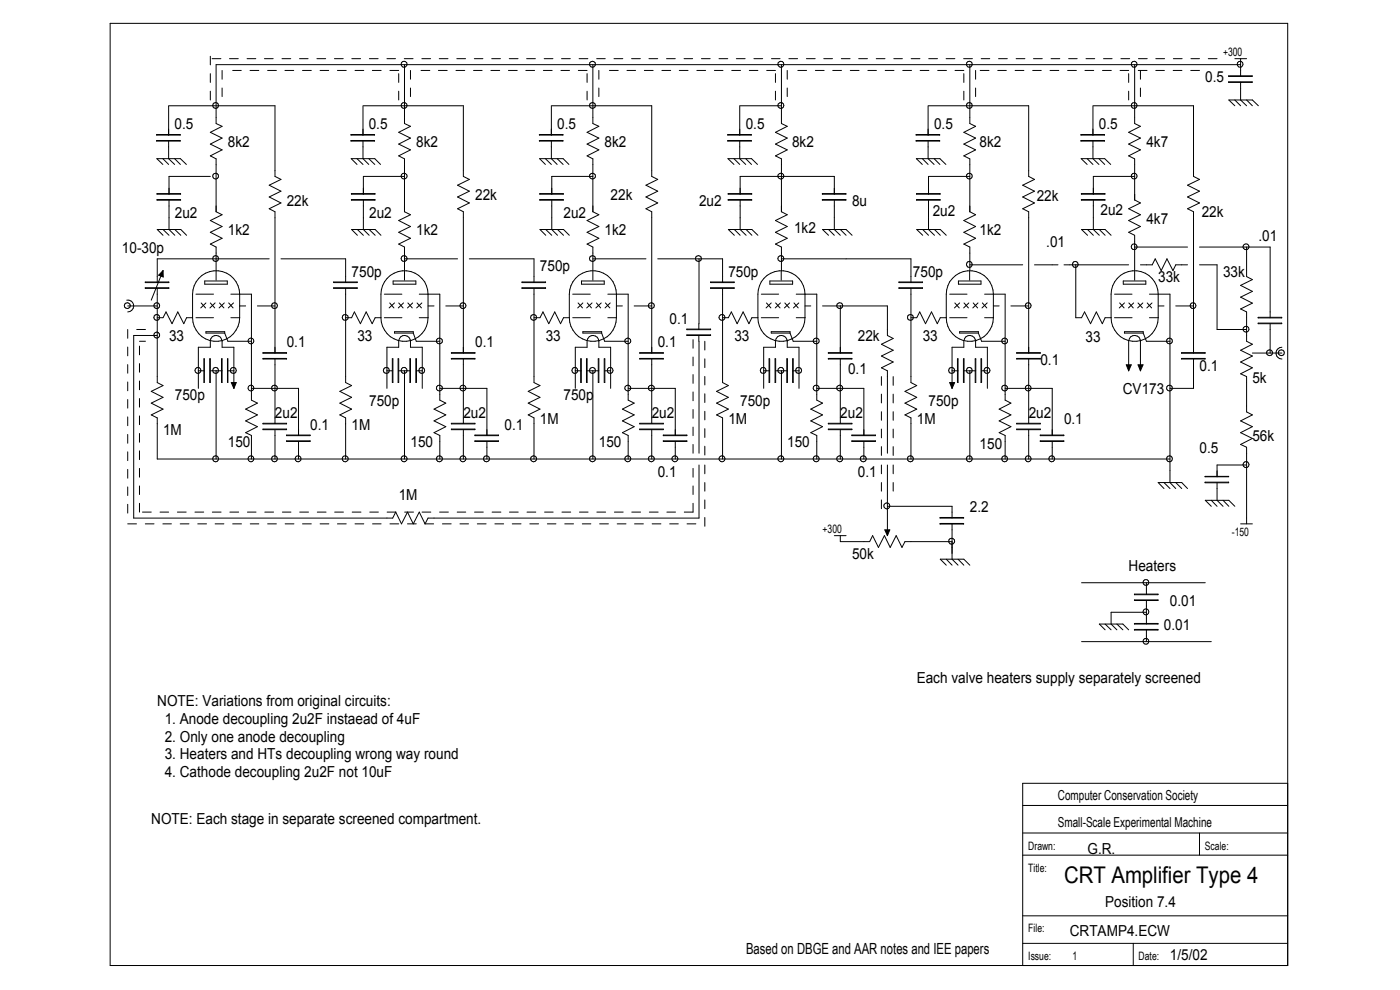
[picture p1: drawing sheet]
<svg xmlns="http://www.w3.org/2000/svg" width="297mm" height="210mm" viewBox="0 0 297 210" stroke-linecap="round" stroke-linejoin="round" font-family="sans-serif">
<g fill="none" stroke="#000" stroke-width=".21">
<path d="M23.4 5h249.8v199.8h-249.8zM44.6 11.9v1.9M44.6 15.6v1.9M44.6 19.3v1.9M45 12.4h1.9M47.1 14.9v1.9M47.1 18.7v1.8M48.7 12.4h1.8M49.4 14.9h1.8M52.4 12.4h1.9M53 14.9h1.9M56.1 12.4h1.9"/>
<path d="M56.8 14.9h1.8M59.8 12.4h1.9M60.5 14.9h1.8M63.5 12.4h1.9M64.2 14.9h1.8M67.2 12.4h1.9M67.9 14.9h1.8M71 12.4h1.8M71.6 14.9h1.8M74.6 12.4h1.9M75.3 14.9h1.9M78.4 12.4h1.8"/>
<path d="M79 14.9h1.9M82.1 12.4h1.8M82.7 14.9h1.9M84.6 15.6v1.9M84.6 19.3v1.9M85.8 12.4h1.8M85.8 13.7v12.5l1.3 .6-2.5 1.3 2.5 1.2-2.5 1.3 2.5 1.2-2.5 1.3 1.2 .6v11.2l1.3 .7-2.5 1.2 2.5 1.2-2.5 1.3 2.5 1.2-2.5 1.3 1.2 .6v5M87.1 14.9v1.9M87.1 18.7v1.8M89.3 14.9h1.9M89.5 12.4h1.9M93 14.9h1.9"/>
<path d="M93.2 12.4h1.8M96.7 14.9h1.9M96.9 12.4h1.9M100.5 14.9h1.8M100.6 12.4h1.8M104.1 14.9h1.9M104.3 12.4h1.9M107.9 14.9h1.8M108 12.4h1.9M111.5 14.9h1.9M111.7 12.4h1.9M115.3 14.9h1.8"/>
<path d="M115.4 12.4h1.9M119 14.9h1.8M119.1 12.4h1.9M122.7 14.9h1.8M122.9 12.4h1.8M124.5 15.6v1.9M124.5 19.3v1.9M125.8 13.7v12.5l1.2 .6-2.5 1.3 2.5 1.2-2.5 1.3 2.5 1.2-2.5 1.3 1.3 .6v11.2l1.2 .7-2.5 1.2 2.5 1.2-2.5 1.3 2.5 1.2-2.5 1.3 1.3 .6v5M126.6 12.4h1.8M127 14.9v1.9M127 18.7v1.8M129.3 14.9h1.8"/>
<path d="M130.3 12.4h1.8M133 14.9h1.8M134 12.4h1.8M136.7 14.9h1.9M137.7 12.4h1.8M140.4 14.9h1.9M141.4 12.4h1.9M144.1 14.9h1.9M145.1 12.4h1.8M147.8 14.9h1.9M148.8 12.4h1.9M151.6 14.9h1.8"/>
<path d="M152.5 12.4h1.9M155.2 14.9h1.9M156.2 12.4h1.9M159 14.9h1.8M159.9 12.4h1.9M162.6 14.9h1.9M163.7 12.4h1.8M164.5 15.6v1.9M164.5 19.3v1.9M165.8 13.7v12.5l1.2 .6-2.5 1.3 2.5 1.2-2.5 1.3 2.5 1.2-2.5 1.3 1.3 .6v11.2l1.2 .7-2.5 1.2 2.5 1.2-2.5 1.3 2.5 1.2-2.5 1.3 1.3 .6v5M167 14.9v1.9M167 18.7v1.8"/>
<path d="M167.3 12.4h1.9M169.2 14.9h1.9M171.1 12.4h1.8M173 14.9h1.8M174.8 12.4h1.8M176.7 14.9h1.8M178.5 12.4h1.8M180.4 14.9h1.8M182.2 12.4h1.8M184.1 14.9h1.8M185.9 12.4h1.8M187.8 14.9h1.9"/>
<path d="M189.6 12.4h1.8M191.5 14.9h1.9M193.3 12.4h1.9M195.2 14.9h1.9M197 12.4h1.9M198.9 14.9h1.9M200.7 12.4h1.9M202.6 14.9h1.9M204.4 12.4h1.9M204.5 15.6v1.9M204.5 19.3v1.9M205.7 13.7v12.5l1.3 .6-2.5 1.3 2.5 1.2-2.5 1.3 2.5 1.2-2.5 1.3 1.2 .6v11.2l1.3 .7-2.5 1.2 2.5 1.2-2.5 1.3 2.5 1.2-2.5 1.3 1.2 .6v5"/>
<path d="M207 14.9v1.9M207 18.7v1.8M207.9 14.9h1.9M208.2 12.4h1.8M211.7 14.9h1.8M211.8 12.4h1.9M215.3 14.9h1.9M215.6 12.4h1.8M219.1 14.9h1.8M219.2 12.4h1.9M222.8 14.9h1.8M223 12.4h1.8"/>
<path d="M226.5 14.9h1.8M226.7 12.4h1.8M230.2 14.9h1.8M230.4 12.4h1.8M233.9 14.9h1.9M234.1 12.4h1.8M237.6 14.9h1.8M237.8 12.4h1.8M239.4 15.6v1.9M239.4 19.3v1.9M240.7 13.7v12.5l1.2 .6-2.5 1.3 2.5 1.2-2.5 1.3 2.5 1.2-2.5 1.3 1.3 .6v8.7l1.2 .7-2.5 1.2 2.5 1.3-2.5 1.2 2.5 1.2-2.5 1.3 1.3 .6v7.5M241.5 14.9h1.8"/>
<path d="M241.5 12.4h1.9M241.9 14.9v1.9M241.9 18.7v1.8M245.2 14.9h1.8M245.2 12.4h1.9M248.9 14.9h1.8M248.9 12.4h1.9M252.6 14.9h1.9M252.6 12.4h1.9M256.3 12.4h1.9M260.6 16.1h5v.1h-5zM260.6 17.4h5v.1h-5z"/>
<path d="M262 12.4h2.5M263.2 13.7h-217.4v12.5l1.3 .6-2.5 1.3 2.5 1.2-2.5 1.3 2.5 1.2-2.5 1.3 1.2 .6v11.2l1.3 .7-2.5 1.2 2.5 1.2-2.5 1.3 2.5 1.2-2.5 1.3 1.2 .6v5M263.2 17.4v3.8l1.3 1.2M263.2 12.4v3.8M33.2 29.8h5v.1h-5zM33.2 28.5h5v.2h-5zM34.5 34.9l-1.2-1.2h5l1.2 1.2M34.5 33.7l1.3 1.2M35.8 29.9v3.8l1.2 1.2M35.8 22.4v6.3M35.9 22.4h22.4v15l1.3 .7-2.5 1.2 2.5 1.3-2.5 1.2 2.5 1.3-2.5 1.2 1.2 .6v30M37 33.7l1.3 1.2"/>
<path d="M44.6 37.4h-8.7v3.8M74.5 29.8h5v.1h-5zM74.5 28.5h5v.2h-5zM75.7 34.9l-1.2-1.2h5l1.2 1.2M75.7 33.7l1.3 1.2M77 29.9v3.8l1.2 1.2M77 22.4v6.3M77.1 22.4h21.2v15l1.3 .7-2.5 1.2 2.5 1.3-2.5 1.2 2.5 1.3-2.5 1.2 1.2 .6v30M78.2 33.7l1.3 1.2M85.8 37.4h-8.7v3.8M114.4 29.8h5v.1h-5zM114.4 28.5h5v.2h-5z"/>
<path d="M115.7 34.9l-1.2-1.2h5l1.2 1.2M115.7 33.7l1.3 1.2M117 29.9v3.8l1.2 1.2M117 22.4v6.3M117.1 22.4h21.2v15l1.2 .7-2.5 1.2 2.5 1.3-2.5 1.2 2.5 1.3-2.5 1.2 1.3 .6v30M118.2 33.7l1.3 1.2M125.8 37.4h-8.7v3.8M154.4 29.8h5v.1h-5zM154.4 28.5h5v.2h-5zM155.7 34.9l-1.3-1.2h5l1.3 1.2M155.7 33.7l1.2 1.2M156.9 29.9v3.8l1.3 1.2"/>
<path d="M156.9 22.4v6.3M157 22.4h8.8M158.2 33.7l1.2 1.2M194.4 29.8h4.9v.1h-4.9zM194.4 28.5h4.9v.2h-4.9zM195.7 34.9l-1.3-1.2h5l1.3 1.2M195.7 33.7l1.2 1.2M196.9 29.9v3.8l1.3 1.2M196.9 22.4v6.3M197 22.4h21.2v15l1.3 .7-2.5 1.2 2.5 1.3-2.5 1.2 2.5 1.3-2.5 1.2 1.2 .6v30M198.2 33.7l1.2 1.2M205.7 37.4h-8.7v3.8"/>
<path d="M229.3 29.8h5v.1h-5zM229.3 28.5h5v.2h-5zM230.6 34.9l-1.2-1.2h5l1.2 1.2M230.6 33.7l1.3 1.2M231.9 29.9v3.8l1.2 1.2M231.9 22.4v6.3M231.9 22.4h21.3v15l1.3 .7-2.6 1.2 2.6 1.3-2.6 1.2 2.6 1.3-2.6 1.2 1.3 .6v30M233.1 33.7l1.3 1.2M240.7 37.4h-8.8v3.8M262 22.4l-1.3-1.2h5l1.3 1.2M262 21.2l1.2 1.2M264.5 21.2l1.2 1.2"/>
<path d="M30.8 59.8h5v.1h-5zM33.3 42.3h5v.2h-5zM33.3 41.1h5v.1h-5zM34.6 57.4l-2.5 6.3M34.6 57.4v1.4l-.9-.4zM34.6 49.9l-1.2-1.2h5l1.2 1.2M34.6 48.7l1.3 1.2M35.9 42.4v6.3l1.2 1.2M37.1 48.7l1.3 1.2M43.4 59.6h4.8v.7h-4.8zM45.8 57.5v1.9M57.1 54.9h-23.7v5"/>
<path d="M59.6 54.9h13.7v5M70.8 59.8h5v.1h-5zM74.5 42.3h5v.2h-5zM74.5 41.1h5v.1h-5zM75.8 49.9l-1.2-1.2h5l1.2 1.2M75.8 48.7l1.3 1.2M77.1 42.4v6.3l1.2 1.2M78.3 48.7l1.3 1.2M83.4 59.6h4.8v.7h-4.8zM85.8 54.9h11.3M85.8 57.5v1.9M99.6 54.9h13.7v5"/>
<path d="M110.7 59.8h5v.1h-5zM114.5 42.3h5v.2h-5zM114.5 41.1h5v.1h-5zM115.8 49.9l-1.2-1.2h4.9l1.3 1.2M115.8 48.7l1.3 1.2M117.1 42.4v6.3l1.2 1.2M118.3 48.7l1.2 1.2M123.4 59.6h4.8v.7h-4.8zM125.8 54.9h11.2M125.8 57.5v1.9M139.5 54.9h13.8v5M148.3 54.9v13.8"/>
<path d="M150.7 59.8h5v.1h-5zM154.5 42.3h5v.2h-5zM154.5 41.1h5v.1h-5zM155.8 49.9l-1.3-1.2h5l1.3 1.2M155.8 48.7l1.2 1.2M157 41.2v-3.8h20v3.8M157 42.4v6.3l1.3 1.2M158.3 48.7l1.2 1.2M163.3 59.6h4.8v.7h-4.8zM165.7 57.5v1.9M165.8 54.9h27.5v5M174.5 42.3h5v.2h-5z"/>
<path d="M174.5 41.1h5v.1h-5zM175.8 49.9l-1.3-1.2h5l1.3 1.2M175.8 48.7l1.2 1.2M177 42.4v6.3l1.3 1.2M178.3 48.7l1.2 1.2M190.7 59.8h5v.1h-5zM194.4 41.1h5v.1h-5zM194.4 42.3h5v.2h-5zM195.7 49.9l-1.2-1.2h5l1.2 1.2M195.7 48.7l1.3 1.2M197 42.4v6.3l1.2 1.2M198.2 48.7l1.3 1.2"/>
<path d="M203.3 59.6h4.8v.7h-4.8zM205.7 57.5v1.9M205.7 56.2h11.3M219.5 56.2h5M225.7 56.2h13.7M228.2 56.2v11.2h1.2l.7-1.2 1.3 2.5 1.2-2.5 1.2 2.5 .6-1.3h1.3M229.4 42.3h5v.2h-5zM229.4 41.1h5v.1h-5zM230.7 49.9l-1.3-1.2h5l1.3 1.2M230.7 48.7l1.2 1.2M231.9 42.4v6.3l1.3 1.2M233.2 48.7l1.2 1.2"/>
<path d="M238.3 59.6h4.8v.7h-4.8zM240.7 57.5v1.9M240.7 52.4h11.2M241.9 56.2h2.5l.7-1.3 1.2 2.5 1.3-2.5 1.2 2.5 .6-1.2h2.5M254.5 56.2h3.7v13.7h6.3M254.5 52.4h15v15M264.5 52.4v6.3l1.2 .6-2.5 1.2 2.5 1.3-2.5 1.2 2.5 1.3-2.5 1.2 1.3 .7v6.2l1.2 .6-2.5 1.3 2.5 1.2-2.5 1.3 2.5 1.2-2.5 1.3 1.3 .6v7.5l1.2 .6-2.5 1.3 2.5 1.2-2.5 1.3 2.5 1.2-2.5 1.3 1.3 .6v16.2M26.9 63.7a1.26 1.26 0 0 1 1.5 1.1 1.26 1.26 0 0 1-1.3 1.4M27.1 64.9h6.3M27.1 69.9v1.9M27.1 73.6v1.9M27.1 77.3v1.9"/>
<path d="M29 69.9h1.9M29.6 72.4h1.3M29.6 73.4v1.9M29.6 77.1v1.9M30.8 61h5v.2h-5zM33.4 67.4h1.2l.6-1.2 1.3 2.5 1.2-2.5 1.3 2.5 .6-1.3h1.3M33.4 61.2v20l1.2 .6-2.5 1.2 2.5 1.3-2.5 1.2 2.5 1.3-2.5 1.2 1.3 .6v8.8h214.8M33.4 71.2h-5v38.7h54.9l.6-1.3 1.3 2.5 1.2-2.5 1.3 2.5 1.2-2.5 1.3 2.5 .6-1.2h57.5v-11.3M40.9 67.4v-5a5 5 0 0 1 4.9-5 5 5 0 0 1 5 5v5M40.9 67.4a5 5 0 0 0 4.9 5 5 5 0 0 0 5-5M41.6 62.4h3.7M41.6 67.4h3.7"/>
<path d="M42.1 78.7h1.2M42.7 64.3l.9 1M43.3 76.1v5zM43.7 64.3l-1.1 1M43.7 70.4h4v.3h-4zM44.5 76.1h.1v5h-.1zM44.6 64.3l1 1M44.6 72.2a1.26 1.26 0 0 1 1.3-1 1.26 1.26 0 0 1 1.2 1.2v1.3h2.5v8.7M44.6 72.4v1.3h-2.5v8.7M44.6 78.7h2.5M45.6 64.3l-1.1 1M45.8 78.7v18.7"/>
<path d="M46.6 64.3l.9 1M47 76.1h.1v5h-.1zM47.6 64.3l-1.1 1M47.7 70.7l.6 1.7h5M48.3 76.1v5zM48.3 78.7h1.3M48.5 64.3l.9 1M49 62.4h4.3v22.5l1.3 .6-2.5 1.3 2.5 1.2-2.5 1.3 2.5 1.2-2.5 1.3 1.2 .6v5M49 67.4h1.8M49.5 64.3l-1.1 1M50.8 64.9h1.3M54.6 64.9h3.7"/>
<path d="M55.8 74.8h5v.1h-5zM55.8 76h5v.2h-5zM58.3 76.2v13.7M70.8 61h5v.2h-5zM73.3 67.4h1.3l.6-1.2 1.3 2.5 1.2-2.5 1.3 2.5 .6-1.3h1.2M73.3 61.2v20l1.3 .6-2.5 1.2 2.5 1.3-2.5 1.2 2.5 1.3-2.5 1.2 1.2 .6v8.8M80.8 67.4v-5a5 5 0 0 1 5-5 5 5 0 0 1 5 5v5M80.8 67.4a5 5 0 0 0 5 5 5 5 0 0 0 5-5M81.5 62.4h3.8M81.5 67.4h3.8M82.1 78.7h1.2M82.7 64.3l.9 1"/>
<path d="M83.2 76.1h.2v5h-.2zM83.7 70.4h4v.3h-4zM83.7 64.3l-1.2 1M84.5 76.1h.1v5h-.1zM84.6 72.4v1.3h-2.5v8.7M84.6 72.2a1.26 1.26 0 0 1 1.3-1 1.26 1.26 0 0 1 1.2 1.2v1.3h2.5v8.7M84.6 64.3l.9 1M84.6 78.7h2.5M85.6 64.3l-1.1 1M85.8 78.7v18.7M86.5 64.3l1 1M87 76.1h.1v5h-.1z"/>
<path d="M87.5 64.3l-1.1 1M87.7 70.7l.6 1.7h5M88.2 76.1h.1v5h-.1zM88.3 78.7h1.3M88.5 64.3l.9 1M88.9 62.4h4.4v22.5l1.3 .6-2.5 1.3 2.5 1.2-2.5 1.3 2.5 1.2-2.5 1.3 1.2 .6v5M88.9 67.4h1.9M89.5 64.3l-1.1 1M90.8 64.9h1.3M94.6 64.9h3.7M95.8 76h5v.2h-5zM95.8 74.8h5v.1h-5z"/>
<path d="M98.3 76.2v13.7M110.7 61h5v.2h-5zM113.3 67.4h1.3l.6-1.2 1.2 2.5 1.3-2.5 1.2 2.5 .6-1.3h1.3M113.3 61.2v20l1.3 .6-2.5 1.2 2.5 1.3-2.5 1.2 2.5 1.3-2.5 1.2 1.2 .6v8.8M120.8 67.4v-5a5 5 0 0 1 5-5 5 5 0 0 1 5 5v5M120.8 67.4a5 5 0 0 0 5 5 5 5 0 0 0 5-5M121.5 62.4h3.7M121.5 67.4h3.7M122 78.7h1.3M122.6 64.3l1 1M123.2 76.1h.1v5h-.1zM123.7 70.4h3.9v.3h-3.9z"/>
<path d="M123.7 64.3l-1.1 1M124.4 76.1h.1v5h-.1zM124.5 72.4v1.3h-2.5v8.7M124.5 72.2a1.26 1.26 0 0 1 1.4-1 1.26 1.26 0 0 1 1.1 1.2v1.3h2.5v8.7M124.5 78.7h2.5M124.6 64.3l.9 1M125.6 64.3l-1.1 1M125.8 78.7v18.7M126.5 64.3l.9 1M126.9 76.1h.1v5h-.1zM127.6 64.3l-1.2 1M127.6 70.7l.7 1.7h5"/>
<path d="M128.2 76.1h.1v5h-.1zM128.3 78.7h1.2M128.4 64.3l1 1M128.9 62.4h4.4v22.5l1.2 .6-2.5 1.3 2.5 1.2-2.5 1.3 2.5 1.2-2.5 1.3 1.3 .6v5M128.9 67.4h1.9M129.5 64.3l-1.1 1M130.8 64.9h1.2M134.5 64.9h3.8M135.7 76h5v.2h-5zM135.7 74.8h5v.1h-5zM138.3 76.2v13.7M145.7 71h5v.2h-5z"/>
<path d="M145.7 69.8h5v.1h-5zM147 72.1v1.8M147 75.7v1.9M147 79.5v1.8M148.3 68.7v1.2M148.3 71.2v1.2M148.3 72.4v23.7M149.5 72.4v1.9M149.5 76.1v1.9M149.5 79.8v1.9M150.7 61h5v.2h-5zM153.3 67.4h1.2l.7-1.2 1.2 2.5 1.2-2.5 1.3 2.5 .6-1.3h1.3"/>
<path d="M153.3 61.2v20l1.2 .6-2.5 1.2 2.5 1.3-2.5 1.2 2.5 1.3-2.5 1.2 1.3 .6v8.8M160.8 67.4v-5a5 5 0 0 1 5-5 5 5 0 0 1 5 5v5M160.8 67.4a5 5 0 0 0 5 5 5 5 0 0 0 5-5M161.5 62.4h3.7M161.5 67.4h3.7M162 78.7h1.3M162.6 64.3l.9 1M163.2 76.1h.1v5h-.1zM163.6 70.4h4v.3h-4zM163.6 64.3l-1.1 1M164.4 76.1h.1v5h-.1zM164.5 72.4v1.3h-2.5v8.7"/>
<path d="M164.5 72.2a1.26 1.26 0 0 1 1.3-1 1.26 1.26 0 0 1 1.2 1.2v1.3h2.5v8.7M164.5 78.7h2.5M164.5 64.3l1 1M165.6 64.3l-1.1 1M165.8 78.7v18.7M166.5 64.3l.9 1M166.9 76.1h.1v5h-.1zM167.5 64.3l-1.1 1M167.6 70.7l.7 1.7h5M168.1 76.1h.2v5h-.2zM168.3 78.7h1.2M168.4 64.3l.9 1"/>
<path d="M168.9 62.4h4.4v22.5l1.2 .6-2.5 1.3 2.5 1.2-2.5 1.3 2.5 1.2-2.5 1.3 1.3 .6v5M168.9 67.4h1.9M169.5 64.3l-1.2 1M170.8 64.9h1.2M174.5 64.9h13.8v6.3l1.2 .6-2.5 1.2 2.5 1.3-2.5 1.2 2.5 1.3-2.5 1.2 1.3 .7v17.4M175.7 76h5v.2h-5zM175.7 74.8h5v.1h-5zM178.3 64.9v10M178.3 76.2v13.7M187 79.9v1.8M189.5 79.9v1.8M190.7 61h5v.2h-5z"/>
<path d="M193.3 67.4h1.2l.6-1.2 1.2 2.5 1.3-2.5 1.2 2.5 .7-1.3h1.2M193.3 61.2v20l1.2 .6-2.5 1.2 2.5 1.3-2.5 1.2 2.5 1.3-2.5 1.2 1.3 .6v8.8M200.7 67.4v-5a5 5 0 0 1 5-5 5 5 0 0 1 5 5v5M200.7 67.4a5 5 0 0 0 5 5 5 5 0 0 0 5-5M201.5 62.4h3.6M201.5 67.4h3.6M202 78.7h1.2M202.6 64.3l.9 1M203.1 76.1h.1v5h-.1zM203.6 70.4h4v.3h-4zM203.6 64.3l-1.1 1M204.4 76.1h.1v5h-.1z"/>
<path d="M204.5 72.4v1.3h-2.5v8.7M204.5 78.7h2.5M204.5 72.2a1.23 1.23 0 0 1 1.3-1 1.23 1.23 0 0 1 1.2 1.2v1.3h2.5v8.7M204.5 64.3l.9 1M205.5 64.3l-1.1 1M205.7 78.7v18.7M206.5 64.3l.9 1M206.9 76.1h.1v5h-.1zM207.5 64.3l-1.1 1M207.6 70.7l.6 1.7h5M208.1 76.1h.1v5h-.1zM208.2 78.7h1.3"/>
<path d="M208.4 64.3l.9 1M208.9 62.4h4.3v22.5l1.3 .6-2.5 1.3 2.5 1.2-2.5 1.3 2.5 1.2-2.5 1.3 1.2 .6v5M208.9 67.4h1.8M209.4 64.3l-1.1 1M210.7 64.9h1.3M214.5 64.9h3.7M215.7 76h5v.2h-5zM215.7 74.8h5v.1h-5zM218.2 76.2v13.7M235.7 67.4v-5a5 5 0 0 1 5-5 5 5 0 0 1 5 5v5M235.7 67.4a5 5 0 0 0 5 5 5 5 0 0 0 5-5M236.4 62.4h3.8"/>
<path d="M236.4 67.4h3.8M237.5 64.3l1 1M238.5 70.4h4v.3h-4zM238.5 64.3l-1.1 1M238.9 77.4h1.1l-.6 1.3zM239.4 72.4v6.3M239.5 64.3l.9 1M239.5 72.2a1.23 1.23 0 0 1 1.3-1 1.23 1.23 0 0 1 1.1 1.2v6.3M240.5 64.3l-1.1 1M241.4 64.3l1 1M241.4 77.4h1.1l-.6 1.3zM242.4 64.3l-1.1 1"/>
<path d="M242.5 70.7l.7 1.7h5M243.4 64.3l.9 1M243.8 62.4h4.4v40l1.2 1.2M243.8 67.4h1.9M244.4 64.3l-1.1 1M245.7 64.9h1.2M249.4 64.9h3.8M250.7 76h5v.2h-5zM250.7 74.8h5v.1h-5zM253.2 76.2v6.2h-5M265.7 74.9h6.2M266.9 68.5h5v.2h-5z"/>
<path d="M266.9 67.3h5v.1h-5zM269.5 68.7v6.2M271.9 73.7a1.25 1.25 0 0 0-1.2 1.2 1.25 1.25 0 0 0 1.2 1.3M27.1 81v1.9M27.1 84.8v1.8M27.1 88.4v1.9M27.1 92.2v1.8M27.1 95.8v1.9M27.1 99.6v1.8M29.6 80.8v1.9M29.6 84.5v1.9M29.6 88.2v1.9"/>
<path d="M29.6 91.9v1.9M29.6 95.6v1.9M29.6 99.4v1.8M49.1 81.2h1l-.5 1.2zM53.3 82.4h10v10M55.8 91h5v.1h-5zM55.8 89.8h5v.1h-5zM58.3 91.1v6.3M60.8 92.3h5v.1h-5zM60.8 93.5h5v.1h-5zM63.3 93.6v3.8M93.3 82.4h10v10"/>
<path d="M95.8 91h5v.1h-5zM95.8 89.8h5v.1h-5zM98.3 91.1v6.3M100.8 93.5h4.9v.1h-4.9zM100.8 92.3h4.9v.1h-4.9zM103.3 93.6v3.8M133.3 82.4h10v10M135.7 91h5v.1h-5zM135.7 89.8h5v.1h-5zM138.3 91.1v6.3M140.7 93.5h5v.1h-5zM140.7 92.3h5v.1h-5z"/>
<path d="M143.3 93.6v3.8M147 83.1v1.9M147 86.9v1.8M147 90.6v1.8M147 94.3v1.8M147 99.4v1.8M149.5 83.5v1.9M149.5 87.2v1.9M149.5 90.9v1.9M149.5 94.7v1.8M149.5 98.6v1.9M173.3 82.4h10v10"/>
<path d="M175.7 91h5v.1h-5zM175.7 89.8h5v.1h-5zM178.3 91.1v6.3M180.7 93.5h5v.1h-5zM180.7 92.3h5v.1h-5zM183.3 93.6v3.8M187 83.6v1.9M187 87.3v1.9M187 91v1.9M187 94.7v1.9M187 98.6v1.9M188.3 98.6v15"/>
<path d="M189.5 83.6v1.9M189.5 87.3v1.9M189.5 91v1.9M189.5 94.7v1.9M189.5 98.6v1.9M201.5 81.2h1l-.5 1.2zM213.2 82.4h10v10M215.7 91h5v.1h-5zM215.7 89.8h5v.1h-5zM218.2 91.1v6.3M220.7 93.5h5v.1h-5zM220.7 92.3h5v.1h-5z"/>
<path d="M223.2 93.6v3.8M264.5 98.6h-6.3v2.5M27.1 103.3v1.8M27.1 107v1.8M27.1 111.1h1.9M29.6 103.1v1.8M29.6 106.8v1.8M30.2 108.6h1.9M30.8 111.1h1.9M34 108.6h1.8M34.5 111.1h1.9M37.6 108.6h1.9"/>
<path d="M38.2 111.1h1.9M41.4 108.6h1.8M42 111.1h1.8M45 108.6h1.9M45.6 111.1h1.9M48.8 108.6h1.8M49.4 111.1h1.8M52.5 108.6h1.8M53.1 111.1h1.8M56.2 108.6h1.8M56.8 111.1h1.8M59.9 108.6h1.8"/>
<path d="M60.5 111.1h1.9M63.6 108.6h1.8M64.2 111.1h1.8M67.3 108.6h1.9M67.9 111.1h1.9M71 108.6h1.9M71.6 111.1h1.8M74.7 108.6h1.9M75.3 111.1h1.9M78.4 108.6h1.9M79 111.1h1.9M82.1 108.6h1.9"/>
<path d="M82.7 111.1h1.9M85.9 108.6h1.8M86.4 111.1h1.9M89.5 108.6h1.9M90.1 111.1h1.9M93.3 108.6h1.8M93.9 111.1h1.8M97 108.6h1.8M97.6 111.1h1.8M100.7 108.6h1.8M101.3 111.1h1.8M104.4 108.6h1.9"/>
<path d="M105 111.1h1.8M108.1 108.6h1.8M108.7 111.1h1.8M111.8 108.6h1.9M112.4 111.1h1.9M115.5 108.6h1.8M116.1 111.1h1.8M119.2 108.6h1.9M119.8 111.1h1.9M122.9 108.6h1.9M123.5 111.1h1.8M126.6 108.6h1.9"/>
<path d="M127.2 111.1h1.9M130.3 108.6h1.9M130.9 111.1h1.9M134 108.6h1.9M134.6 111.1h1.9M137.8 108.6h1.8M138.3 111.1h1.9M141.5 108.6h1.8M142.1 111.1h1.8M145.8 111.1h1.8M147 106.8v1.8h-1.8M147 103.1v1.8"/>
<path d="M149.5 102.4v1.8M149.5 106v1.9M149.5 109.8v1.8M177 113.6h2.5M178.3 113.6v1.3h6.2l.6-1.3 1.3 2.5 1.2-2.5 1.2 2.5 1.3-2.5 1.2 2.5 .7-1.2h10M187 102.4v1.8M187 106v1.9M187.7 112.4h1.1l-.5 1.2zM188.3 107.4h13.7v2.5M189.5 102.4v1.8M199.4 109.8h5v.1h-5zM199.4 111h5v.2h-5z"/>
<path d="M200.7 119.9l-1.2-1.3h5l1.2 1.3M200.7 118.6l1.3 1.3M202 111.1v7.5l1.2 1.3M203.2 118.6l1.3 1.3M246.9 103.6l-1.2-1.2h5l1.2 1.2M246.9 102.4l1.3 1.2M249.4 102.4l1.3 1.2M255.7 101l4.9 .1zM255.7 102.3h4.9v.1h-4.9zM257 107.4l-1.3-1.3h5l1.3 1.3M257 106.1l1.2 1.3M258.2 102.4v3.7l1.3 1.3"/>
<path d="M259.5 106.1l1.2 1.3M263.2 111.1h2.5M229.4 123.6h26.3M229.4 136.1h27.6M234.4 133.6l-1.2-1.2h5l1.2 1.2M234.4 132.4l1.3 1.2M236.9 132.4l1.3 1.2M240.7 133.5h5v.1h-5zM240.7 126h5v.2h-5zM240.7 127.3h5v.1h-5zM240.7 132.2h5v.2h-5zM243.2 129.9h-7.5v2.5l1.2 1.2"/>
<path d="M243.2 123.6v2.5M243.2 127.4v5M243.2 133.6v2.5M217 176.7h56.2M217 170.9h56.2M254.5 176.7v4.7M273.2 166.2h-56.2v38.6M217 194.3h56.2M217 181.4h56.2M217 200.1h56.2M240.4 200.1v4.7"/>
<circle cx="85.7" cy="13.6" r=".64"/>
<circle cx="125.7" cy="13.6" r=".64"/>
<circle cx="165.7" cy="13.6" r=".64"/>
<circle cx="205.6" cy="13.6" r=".63"/>
<circle cx="240.6" cy="13.6" r=".63"/>
<circle cx="263.1" cy="13.6" r=".63"/>
<circle cx="45.7" cy="37.4" r=".62"/>
<circle cx="45.7" cy="22.4" r=".62"/>
<circle cx="85.7" cy="22.4" r=".63"/>
<circle cx="85.7" cy="37.3" r=".63"/>
<circle cx="125.7" cy="37.3" r=".63"/>
<circle cx="125.7" cy="22.4" r=".63"/>
<circle cx="165.7" cy="37.3" r=".63"/>
<circle cx="165.7" cy="22.4" r=".63"/>
<circle cx="205.6" cy="22.4" r=".62"/>
<circle cx="205.6" cy="37.4" r=".62"/>
<circle cx="240.6" cy="22.4" r=".62"/>
<circle cx="240.6" cy="37.4" r=".62"/>
<circle cx="45.7" cy="54.8" r=".62"/>
<circle cx="85.7" cy="54.8" r=".63"/>
<circle cx="125.7" cy="54.8" r=".63"/>
<circle cx="148.2" cy="54.9" r=".63"/>
<circle cx="165.7" cy="54.9" r=".63"/>
<circle cx="205.6" cy="56.1" r=".63"/>
<circle cx="228.1" cy="56.1" r=".62"/>
<circle cx="240.6" cy="52.3" r=".62"/>
<circle cx="264.3" cy="52.3" r=".63"/>
<circle cx="27" cy="64.8" r=".63"/>
<circle cx="33.3" cy="67.3" r=".62"/>
<circle cx="33.3" cy="64.8" r=".62"/>
<circle cx="33.3" cy="71.1" r=".62"/>
<circle cx="42" cy="78.6" r=".63"/>
<circle cx="45.7" cy="78.6" r=".62"/>
<circle cx="49.5" cy="78.6" r=".63"/>
<circle cx="53.2" cy="72.3" r=".62"/>
<circle cx="58.2" cy="64.8" r=".62"/>
<circle cx="73.2" cy="67.3" r=".63"/>
<circle cx="82" cy="78.6" r=".63"/>
<circle cx="85.7" cy="78.6" r=".63"/>
<circle cx="89.5" cy="78.6" r=".63"/>
<circle cx="93.2" cy="72.3" r=".63"/>
<circle cx="98.2" cy="64.8" r=".63"/>
<circle cx="113.2" cy="67.3" r=".63"/>
<circle cx="121.9" cy="78.6" r=".63"/>
<circle cx="125.7" cy="78.6" r=".63"/>
<circle cx="129.4" cy="78.6" r=".62"/>
<circle cx="133.2" cy="72.3" r=".62"/>
<circle cx="138.2" cy="64.8" r=".62"/>
<circle cx="153.2" cy="67.3" r=".63"/>
<circle cx="161.9" cy="78.6" r=".63"/>
<circle cx="165.7" cy="78.6" r=".63"/>
<circle cx="169.4" cy="78.6" r=".63"/>
<circle cx="173.2" cy="72.3" r=".62"/>
<circle cx="178.1" cy="64.8" r=".63"/>
<circle cx="193.1" cy="67.3" r=".63"/>
<circle cx="201.9" cy="78.6" r=".63"/>
<circle cx="205.6" cy="78.6" r=".62"/>
<circle cx="209.4" cy="78.6" r=".63"/>
<circle cx="213.1" cy="72.3" r=".62"/>
<circle cx="218.1" cy="64.8" r=".62"/>
<circle cx="248.1" cy="72.3" r=".62"/>
<circle cx="253.1" cy="64.8" r=".62"/>
<circle cx="264.3" cy="69.8" r=".63"/>
<circle cx="269.3" cy="74.8" r=".63"/>
<circle cx="271.8" cy="74.8" r=".63"/>
<circle cx="45.7" cy="97.3" r=".63"/>
<circle cx="53.2" cy="82.3" r=".62"/>
<circle cx="53.2" cy="97.3" r=".63"/>
<circle cx="58.2" cy="97.3" r=".63"/>
<circle cx="58.2" cy="82.3" r=".62"/>
<circle cx="63.2" cy="97.3" r=".64"/>
<circle cx="73.2" cy="97.3" r=".64"/>
<circle cx="85.7" cy="97.3" r=".64"/>
<circle cx="93.2" cy="82.3" r=".63"/>
<circle cx="93.2" cy="97.3" r=".64"/>
<circle cx="98.2" cy="82.3" r=".63"/>
<circle cx="98.2" cy="97.3" r=".64"/>
<circle cx="103.2" cy="97.3" r=".64"/>
<circle cx="113.2" cy="97.3" r=".64"/>
<circle cx="125.7" cy="97.3" r=".64"/>
<circle cx="133.2" cy="97.3" r=".64"/>
<circle cx="133.2" cy="82.3" r=".63"/>
<circle cx="138.2" cy="82.3" r=".63"/>
<circle cx="138.2" cy="97.3" r=".64"/>
<circle cx="143.2" cy="97.3" r=".64"/>
<circle cx="153.2" cy="97.3" r=".64"/>
<circle cx="165.7" cy="97.3" r=".64"/>
<circle cx="173.1" cy="82.3" r=".63"/>
<circle cx="173.1" cy="97.3" r=".64"/>
<circle cx="178.1" cy="82.3" r=".63"/>
<circle cx="178.1" cy="97.3" r=".64"/>
<circle cx="183.1" cy="97.3" r=".64"/>
<circle cx="193.2" cy="97.3" r=".63"/>
<circle cx="205.6" cy="97.3" r=".63"/>
<circle cx="213.1" cy="97.3" r=".63"/>
<circle cx="213.1" cy="82.3" r=".62"/>
<circle cx="218.1" cy="97.3" r=".63"/>
<circle cx="218.1" cy="82.3" r=".62"/>
<circle cx="223.1" cy="97.3" r=".63"/>
<circle cx="248.1" cy="82.3" r=".62"/>
<circle cx="248.1" cy="97.3" r=".63"/>
<circle cx="264.3" cy="98.6" r=".63"/>
<circle cx="188.1" cy="107.3" r=".64"/>
<circle cx="201.9" cy="114.8" r=".63"/>
<circle cx="243.1" cy="123.5" r=".62"/>
<circle cx="243.1" cy="136" r=".62"/>
<circle cx="243.1" cy="129.8" r=".63"/>
</g>
<path d="M34.6 57.4v1.4l-.9-.4zM238.9 77.4h1.1l-.6 1.3zM241.4 77.4h1.1l-.6 1.3zM49.1 81.2h1l-.5 1.2zM201.5 81.2h1l-.5 1.2zM187.7 112.4h1.1l-.5 1.2z" fill="#000"/>
<text font-size="4.9" x="225.7" y="187.3">CRT Amplifier Type 4</text>
<text font-size="3.3" x="158.3" y="202.3">Based on DBGE and AAR notes and IEE papers</text>
<g font-size="3.2">
<text x="255.7" y="17.4">0.5</text>
<text x="37" y="27.4">0.5</text>
<text x="78.2" y="27.4">0.5</text>
<text x="118.2" y="27.4">0.5</text>
<text x="158.2" y="27.4">0.5</text>
<text x="198.2" y="27.4">0.5</text>
<text x="233.1" y="27.4">0.5</text>
<text x="48.3" y="31.2">8k2</text>
<text x="88.3" y="31.2">8k2</text>
<text x="128.3" y="31.2">8k2</text>
<text x="168" y="31.2">8k2</text>
<text x="207.8" y="31.2">8k2</text>
<text x="243.2" y="31.2">4k7</text>
<text x="37.1" y="46.2">2u2</text>
<text x="60.8" y="43.7">22k</text>
<text x="78.3" y="46.2">2u2</text>
<text x="100.8" y="42.4">22k</text>
<text x="119.5" y="46.2">2u2</text>
<text x="129.5" y="42.4">22k</text>
<text x="148.3" y="43.7">2u2</text>
<text x="180.8" y="43.7">8u</text>
<text x="197.9" y="45.8">2u2</text>
<text x="219.9" y="42.6">22k</text>
<text x="233.5" y="45.6">2u2</text>
<text x="243.2" y="47.4">4k7</text>
<text x="254.9" y="46">22k</text>
<text x="25.9" y="53.7">10-30p</text>
<text x="48.3" y="49.9">1k2</text>
<text x="88.3" y="49.9">1k2</text>
<text x="128.3" y="49.9">1k2</text>
<text x="168.4" y="49.5">1k2</text>
<text x="207.8" y="49.9">1k2</text>
<text x="222" y="52.4">.01</text>
<text x="267" y="51.2">.01</text>
<text x="74.6" y="58.7">750p</text>
<text x="114.6" y="57.4">750p</text>
<text x="154.5" y="58.7">750p</text>
<text x="193.7" y="58.7">750p</text>
<text x="245.7" y="59.9">33k</text>
<text x="259.5" y="58.7">33k</text>
<text x="142" y="68.7">0.1</text>
<text x="35.9" y="72.4">33</text>
<text x="60.8" y="73.7">0.1</text>
<text x="75.8" y="72.4">33</text>
<text x="100.8" y="73.7">0.1</text>
<text x="115.8" y="72.4">33</text>
<text x="139.5" y="73.7">0.1</text>
<text x="155.8" y="72.4">33</text>
<text x="182" y="72.4">22k</text>
<text x="195.7" y="72.4">33</text>
<text x="220.7" y="77.4">0.1</text>
<text x="230.3" y="72.6">33</text>
<text x="179.9" y="79.3">0.1</text>
<text x="238.2" y="83.7">CV173</text>
<text x="254.5" y="78.7">0.1</text>
<text x="265.7" y="81.2">5k</text>
<text x="37.1" y="84.9">750p</text>
<text x="58.3" y="88.6">2u2</text>
<text x="78.3" y="86.1">750p</text>
<text x="98.3" y="88.6">2u2</text>
<text x="114.6" y="89.9">1M</text>
<text x="119.5" y="84.9">750p</text>
<text x="138.3" y="88.6">2u2</text>
<text x="154.5" y="89.9">1M</text>
<text x="157" y="86.1">750p</text>
<text x="178.3" y="88.6">2u2</text>
<text x="194.5" y="89.9">1M</text>
<text x="197" y="86.1">750p</text>
<text x="218.2" y="88.6">2u2</text>
<text x="225.7" y="89.9">0.1</text>
<text x="34.6" y="92.4">1M</text>
<text x="48.3" y="94.9">150</text>
<text x="65.8" y="91.1">0.1</text>
<text x="74.6" y="91.1">1M</text>
<text x="87.1" y="94.9">150</text>
<text x="107.1" y="91.1">0.1</text>
<text x="127" y="94.9">150</text>
<text x="167" y="94.9">150</text>
<text x="207.8" y="95.3">150</text>
<text x="265.7" y="93.6">56k</text>
<text x="139.5" y="101.1">0.1</text>
<text x="182" y="101.1">0.1</text>
<text x="254.5" y="96.1">0.5</text>
<text x="84.6" y="106.1">1M</text>
<text x="205.7" y="108.6">2.2</text>
<text x="180.8" y="118.6">50k</text>
<text x="239.4" y="121.1">Heaters</text>
<text x="248.2" y="128.6">0.01</text>
<text x="246.9" y="133.6">0.01</text>
<text x="33.4" y="149.9">NOTE: Variations from original circuits:</text>
<text x="194.5" y="144.9">Each valve heaters supply separately screened</text>
<text x="35" y="153.6">1. Anode decoupling 2u2F instaead of 4uF</text>
<text x="35" y="157.4">2. Only one anode decoupling</text>
<text x="35" y="161.1">3. Heaters and HTs decoupling wrong way round</text>
<text x="35" y="164.8">4. Cathode decoupling 2u2F not 10uF</text>
<text x="32.1" y="174.8">NOTE: Each stage in separate screened compartment.</text>
<text x="230.7" y="181.1">G.R.</text>
<text x="234.4" y="192.3">Position 7.4</text>
<text x="226.9" y="198.5">CRTAMP4.ECW</text>
<text x="248.2" y="203.5">1/5/02</text>
</g>
<g font-size="2.9">
<text x="224.4" y="169.7">Computer Conservation Society</text>
<text x="224.4" y="175.5">Small-Scale Experimental Machine</text>
</g>
<g font-size="2.5">
<text x="259.5" y="11.8">+300</text>
<text x="174.5" y="113">+300</text>
<text x="261.3" y="113.6">-150</text>
<text x="218.1" y="180.2">Drawn:</text>
<text x="218.1" y="184.9">Title:</text>
<text x="255.6" y="180.2">Scale:</text>
<text x="218.1" y="197.8">File:</text>
<text x="218.1" y="203.6">Issue:</text>
<text x="227.5" y="203.6">1</text>
<text x="241.6" y="203.6">Date:</text>
</g>
</svg>
